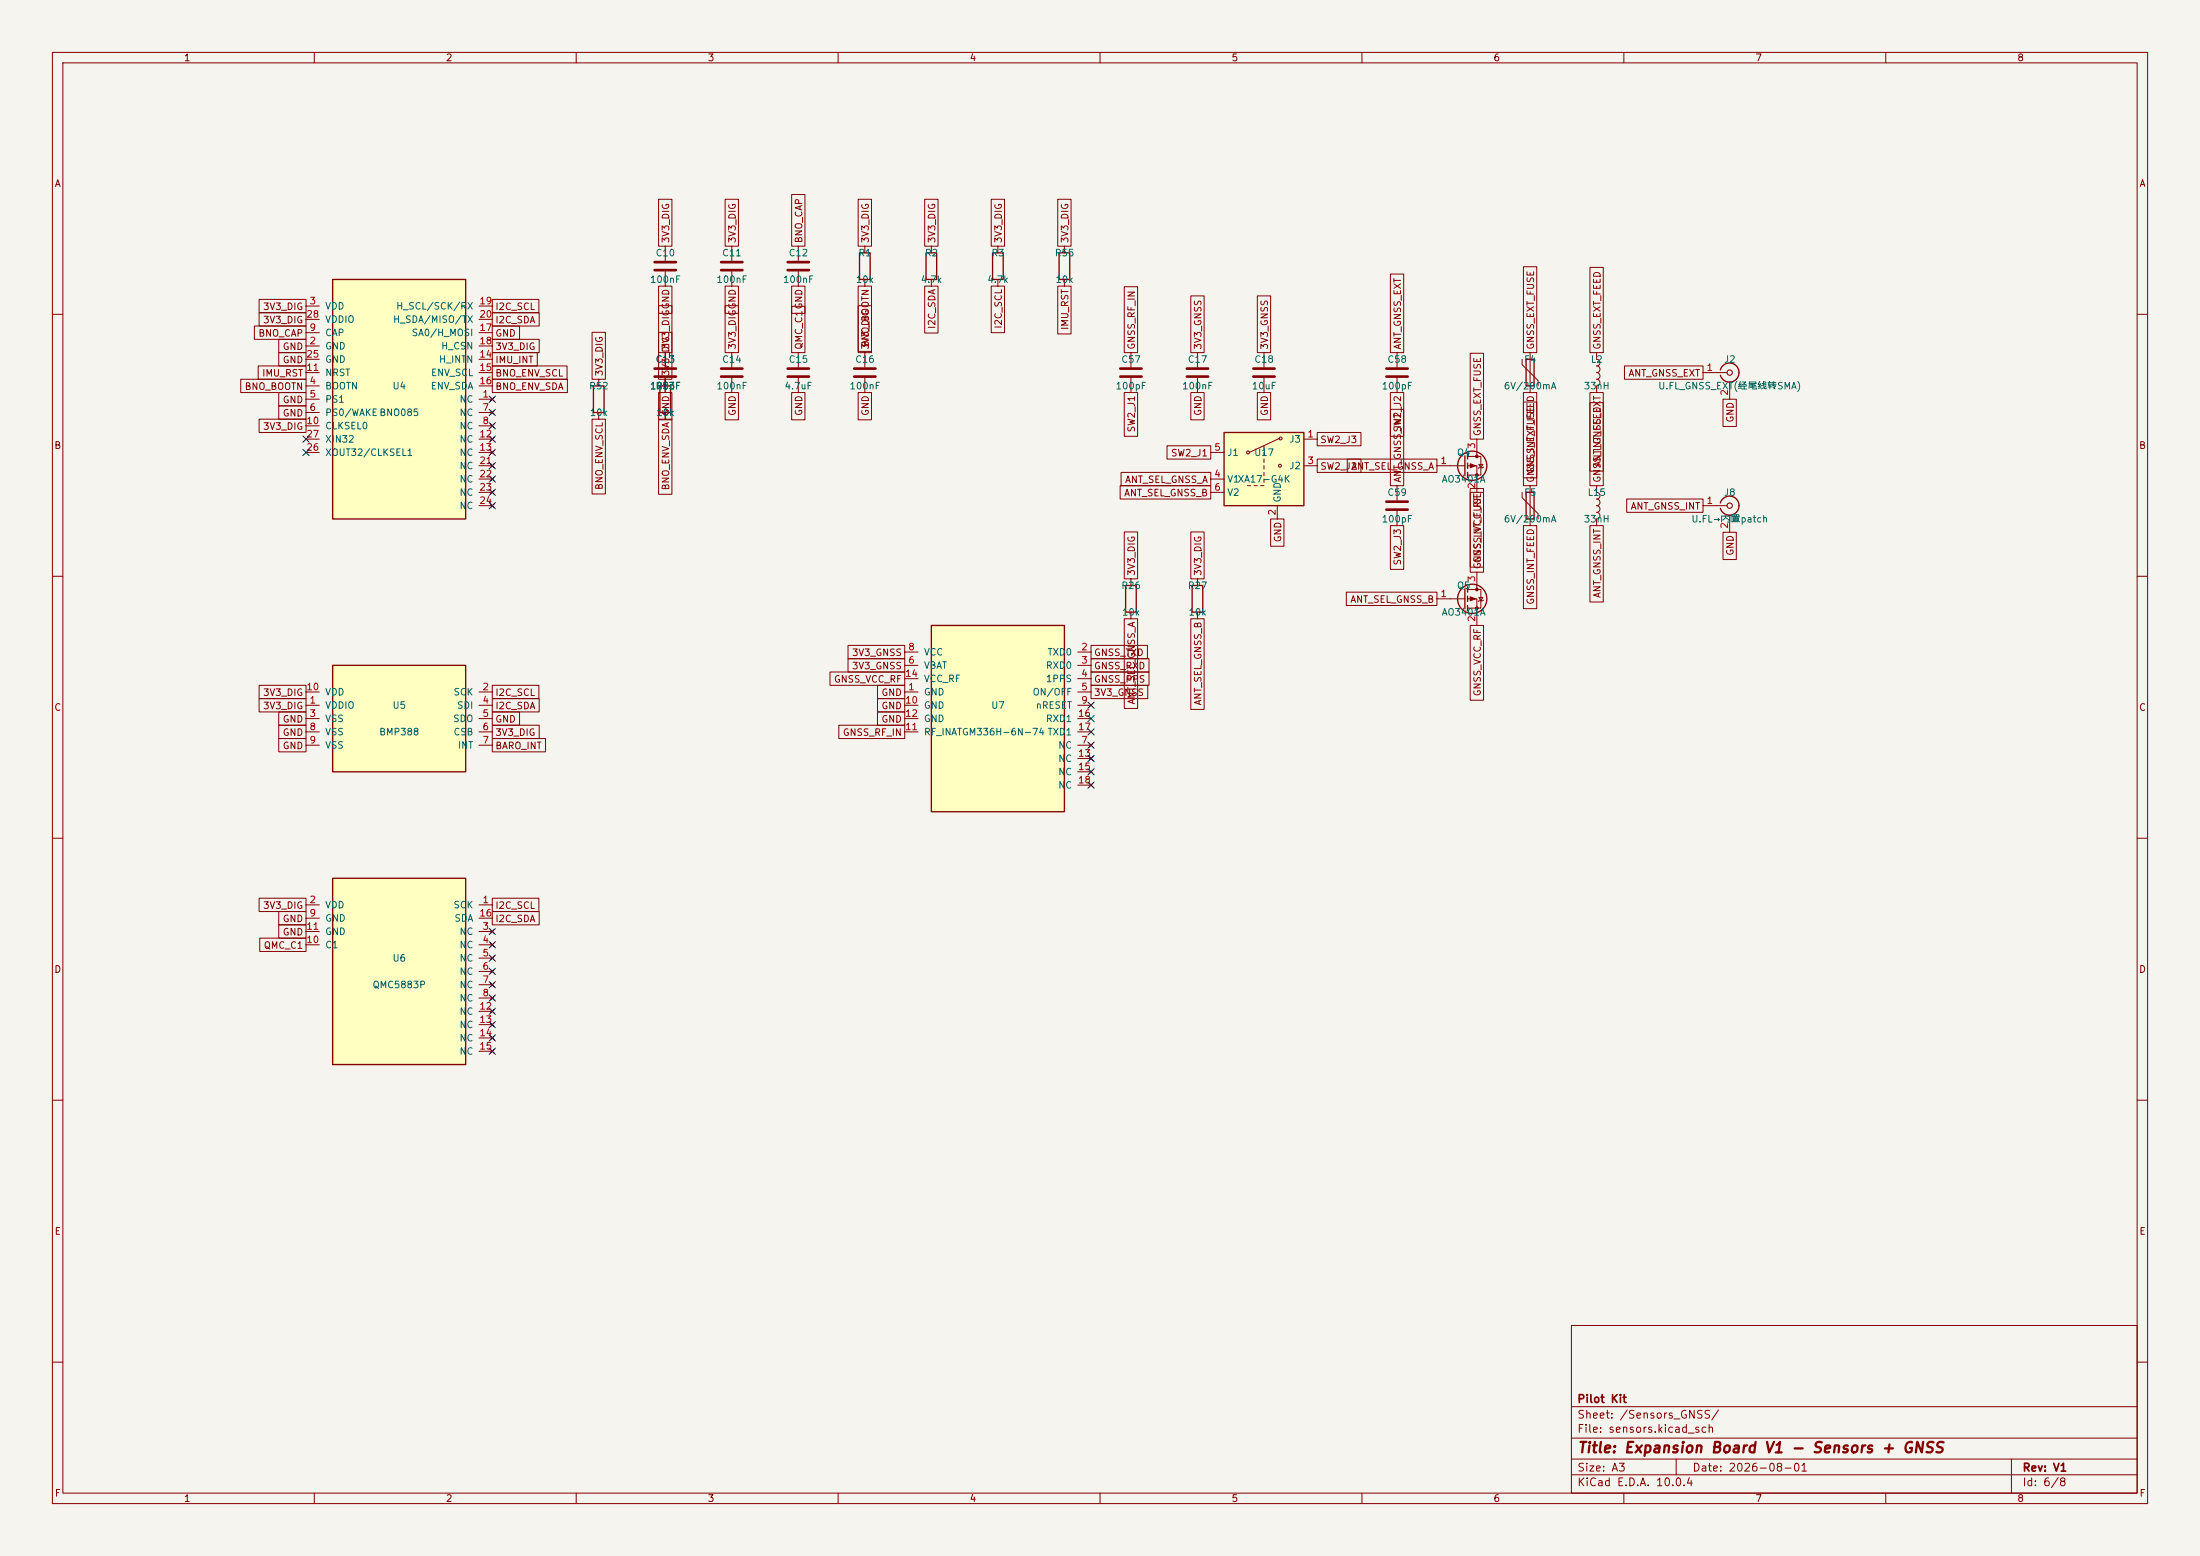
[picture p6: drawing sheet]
<svg xmlns="http://www.w3.org/2000/svg" width="420mm" height="297mm" viewBox="0 0 420 297" stroke-linecap="round" stroke-linejoin="round" font-family="sans-serif">
<path d="M0 0h420v297h-420z" fill="#f5f4ef" stroke="#f5f4ef" stroke-width=".19"/>
<g fill="none" stroke="#840000" stroke-width=".19">
<path d="M10 10h400v277h-400zM12 12h396v273h-396zM60 10v2M110 10v2M160 10v2M210 10v2M260 10v2M310 10v2M360 10v2M127 47v2.8M127 51.8v2.8M10 60h2"/>
<path d="M215.9 67.3v2.8M215.9 72.1v2.8M266.7 67.3v2.8M266.7 72.1v2.8M290.6 68.6v1l3 3v1.1M292.1 67.3v7.6M304.8 67.3v1.3a.64 .64 0 0 1 .6 .6 .64 .64 0 0 1-.6 .7 .64 .64 0 0 1 .6 .6 .64 .64 0 0 1-.6 .6 .64 .64 0 0 1 .6 .7 .64 .64 0 0 1-.6 .6 .64 .64 0 0 1 .6 .6 .64 .64 0 0 1-.6 .7M304.8 73.7v1.2M325.1 71.1h4.6M330.2 72.9v3.3M408 60h2M266.7 92.7v2.8"/>
<path d="M266.7 97.5v2.8M274.3 88.9h5.4M280.2 87.1h2.5v3.6h-2.5M280.2 88.9h1.7v5.1M281.9 83.8v3.3M282.3 88.6h.8l-.4 .7zM283.2 89.2l-1 .2M290.6 94v1l3 3v1.1M292.1 92.7v7.6M304.8 92.7v1.3a.64 .64 0 0 1 .6 .6 .64 .64 0 0 1-.6 .7 .64 .64 0 0 1 .6 .6 .64 .64 0 0 1-.6 .6M304.8 96.5a.64 .64 0 0 1 .6 .7 .64 .64 0 0 1-.6 .6 .64 .64 0 0 1 .6 .6 .64 .64 0 0 1-.6 .7v1.2M325.1 96.5h4.6"/>
<path d="M330.2 98.3v3.3M10 110h2M408 110h2M10 160h2M408 160h2M10 210h2M408 210h2M300 253h108v32h-108zM10 260h2M300 278.5h108M300 274.5h108M300 268.5h108"/>
<path d="M320 278.5v3M384 278.5v6.5M408 260h2M60 285v2M110 285v2M160 285v2M210 285v2M260 285v2M300 281.5h108M310 285v2M360 285v2"/>
</g>
<path d="M125 50h4M125 51.6h4M213.9 70.4h4M213.9 71.9h4M264.7 70.4h4M264.7 71.9h4M264.7 95.8h4M264.7 97.3h4" fill="none" stroke="#840000" stroke-width=".51"/>
<g fill="none" stroke="#840000" stroke-width=".25">
<path d="M291.3 68.6h1.6v5.1h-1.6zM328.4 70.6a1.81 1.81 0 0 1 2.8-1 1.81 1.81 0 0 1 0 3 1.81 1.81 0 0 1-2.8-1M279.7 87v3.8M280.2 86.6v1M280.2 88.4v1M280.2 90.2v1M291.3 94h1.6v5.1h-1.6zM328.4 96a1.81 1.81 0 0 1 2.8-1 1.81 1.81 0 0 1 0 3 1.81 1.81 0 0 1-2.8-1"/>
<circle cx="281.1" cy="88.9" r="2.79"/>
</g>
<g fill="none" stroke="#840000" stroke-width=".2">
<circle cx="330.2" cy="71.1" r=".51"/>
<circle cx="330.2" cy="96.5" r=".51"/>
</g>
<g fill="#840000" stroke="#840000" stroke-width=".19">
<path d="M280.7 88.5l1 .4-1 .4z"/>
<circle cx="281.9" cy="87.1" r=".25"/>
<circle cx="281.9" cy="90.7" r=".25"/>
</g>
<path d="M233.7 82.6h15.2v13.9h-15.2z" fill="#ffffc2"/>
<g fill="none" stroke="#840000" stroke-width=".19">
<path d="M228.6 67.3v2.8M228.6 72.1v2.8M241.3 67.3v2.8M241.3 72.1v2.8M231.1 91.4h2.6M231.1 86.4h2.6M231.1 94h2.6M238.1 92.7h.7M239.4 92.7h.6M240.7 92.7h.6M241.3 85.1v.6M241.3 86.4v.6"/>
<path d="M241.3 87.6v.7M241.3 88.9v.6M241.3 90.2v.6M241.3 91.4v.7M243.8 96.5v2.6M244.2 83.7l-5.7 2.7M248.9 83.8h2.6M248.9 88.9h2.6"/>
<circle cx="238.3" cy="86.4" r=".28"/>
<circle cx="244.3" cy="88.9" r=".28"/>
<circle cx="244.5" cy="83.7" r=".28"/>
</g>
<path d="M233.7 82.6h15.2v13.9h-15.2z" fill="none" stroke="#840000" stroke-width=".25"/>
<path d="M226.6 70.4h4M226.6 71.9h4M239.3 70.4h4M239.3 71.9h4" fill="none" stroke="#840000" stroke-width=".51"/>
<path d="M177.8 119.4h25.4v35.5h-25.4z" fill="#ffffc2"/>
<path d="M177.8 119.4h25.4v35.5h-25.4z" fill="none" stroke="#840000" stroke-width=".25"/>
<g fill="none" stroke="#840000" stroke-width=".19">
<path d="M172.7 132.1h2.6M172.7 124.5h2.6M172.7 127h2.6M172.7 129.5h2.6M172.7 134.6h2.6M172.7 139.7h2.6M172.7 137.2h2.6M205.7 132.1h2.6M205.7 124.5h2.6M205.7 127h2.6M205.7 129.5h2.6M205.7 134.6h2.6"/>
<path d="M205.7 139.7h2.6M205.7 137.2h2.6M205.7 142.2h2.6M205.7 144.8h2.6M205.7 147.3h2.6M205.7 149.9h2.6M207.9 141.9l.8 .7M207.9 144.4l.8 .8M207.9 146.9l.8 .8M207.9 149.5l.8 .7M208.7 141.9l-.8 .7M208.7 144.4l-.8 .8"/>
<path d="M208.7 146.9l-.8 .8M208.7 149.5l-.8 .7"/>
</g>
<path d="M63.5 53.3h25.4v45.8h-25.4z" fill="#ffffc2"/>
<path d="M63.5 53.3h25.4v45.8h-25.4zM214.9 111.8h2v5h-2zM227.6 111.8h2v5h-2z" fill="none" stroke="#840000" stroke-width=".25"/>
<g fill="none" stroke="#840000" stroke-width=".19">
<path d="M58.4 58.4h2.6M91.4 58.4h2.6M58.4 76.2h2.6M58.4 66h2.6M58.4 73.7h2.6M58.4 78.7h2.6M58.4 63.5h2.6M58.4 71.1h2.6M58.4 68.6h2.6M58.4 61h2.6M91.4 76.2h2.6M91.4 66h2.6"/>
<path d="M91.4 73.7h2.6M91.4 78.7h2.6M91.4 63.5h2.6M91.4 71.1h2.6M91.4 68.6h2.6M91.4 61h2.6M93.6 75.8l.8 .8M93.6 78.4l.8 .7M94.4 75.8l-.8 .8M94.4 78.4l-.8 .7M58.4 81.3h2.6M58.4 83.8h2.6"/>
<path d="M58.4 86.4h2.6M91.4 81.3h2.6M91.4 83.8h2.6M91.4 86.4h2.6M91.4 88.9h2.6M91.4 91.4h2.6M91.4 94h2.6M91.4 96.5h2.6M93.6 80.9l.8 .8M93.6 83.4l.8 .8M93.6 86l.8 .7M93.6 88.5l.8 .8"/>
<path d="M93.6 91.1l.8 .7M93.6 93.6l.8 .8M93.6 96.1l.8 .8M94.4 80.9l-.8 .8M94.4 83.4l-.8 .8M94.4 86l-.8 .7M94.4 88.5l-.8 .8M94.4 91.1l-.8 .7M94.4 93.6l-.8 .8M94.4 96.1l-.8 .8M215.9 110.5v1.3M215.9 116.8v1.3"/>
<path d="M228.6 110.5v1.3M228.6 116.8v1.3"/>
</g>
<path d="M63.5 167.6h25.4v35.6h-25.4z" fill="#ffffc2"/>
<g fill="none" stroke="#840000" stroke-width=".25">
<path d="M279.7 112.4v3.8M280.2 112v1M280.2 113.8v1M280.2 115.6v1M63.5 167.6h25.4v35.6h-25.4z"/>
<circle cx="281.1" cy="114.3" r="2.79"/>
</g>
<g fill="none" stroke="#840000" stroke-width=".19">
<path d="M274.3 114.3h5.4M280.2 112.5h2.5v3.6h-2.5M280.2 114.3h1.7v5.1M281.9 109.2v3.3M282.3 114h.8l-.4 .7zM283.2 114.6l-1 .2M58.4 172.7h2.6M58.4 177.8h2.6M58.4 175.3h2.6M91.4 172.7h2.6M91.4 177.8h2.6M91.4 175.3h2.6"/>
<path d="M93.6 177.4l.8 .8M93.6 180l.8 .7M94.4 177.4l-.8 .8M94.4 180l-.8 .7M58.4 180.3h2.6M91.4 180.3h2.6M91.4 182.9h2.6M91.4 185.4h2.6M91.4 188h2.6M91.4 190.5h2.6M91.4 193h2.6M91.4 195.6h2.6"/>
<path d="M91.4 198.1h2.6M93.6 182.5l.8 .8M93.6 185l.8 .8M93.6 187.6l.8 .7M93.6 190.1l.8 .8M93.6 192.7l.8 .7M93.6 195.2l.8 .8M93.6 197.7l.8 .8M94.4 182.5l-.8 .8M94.4 185l-.8 .8M94.4 187.6l-.8 .7M94.4 190.1l-.8 .8"/>
<path d="M94.4 192.7l-.8 .7M94.4 195.2l-.8 .8M94.4 197.7l-.8 .8M91.4 200.7h2.6M93.6 200.3l.8 .7M94.4 200.3l-.8 .7"/>
</g>
<g fill="#840000" stroke="#840000" stroke-width=".19">
<path d="M280.7 113.9l1 .4-1 .4z"/>
<circle cx="281.9" cy="112.5" r=".25"/>
<circle cx="281.9" cy="116.1" r=".25"/>
</g>
<path d="M63.5 127h25.4v20.3h-25.4z" fill="#ffffc2"/>
<path d="M164.1 48.3h2v5h-2zM176.8 48.3h2v5h-2zM189.5 48.3h2v5h-2zM202.2 48.3h2v5h-2zM113.3 73.7h2v5h-2zM126 73.7h2v5h-2zM63.5 127h25.4v20.3h-25.4z" fill="none" stroke="#840000" stroke-width=".25"/>
<g fill="none" stroke="#840000" stroke-width=".19">
<path d="M125.7 38h2.6v9h-2.6zM138.4 38h2.6v9h-2.6zM151.1 37.1h2.6v9.9h-2.6zM163.8 38h2.6v9h-2.6zM176.5 38h2.6v9h-2.6zM189.2 38h2.6v9h-2.6zM201.9 38h2.6v9h-2.6zM49.5 57.1h8.9v2.6h-8.9zM49.5 59.7h8.9v2.5h-8.9zM94 59.7h8.9v2.5h-8.9zM94 57.1h8.9v2.6h-8.9zM125.7 54.6h2.6v5.2h-2.6z"/>
<path d="M125.7 58.4h2.6v8.9h-2.6zM138.4 54.6h2.6v5.2h-2.6zM138.4 58.4h2.6v8.9h-2.6zM139.7 47v2.8M139.7 51.8v2.8M151.1 54.6h2.6v5.2h-2.6zM151.1 58.5h2.6v8.8h-2.6zM152.4 47v2.8M152.4 51.8v2.8M163.8 58.4h2.6v8.9h-2.6zM163.8 54.6h2.6v12.5h-2.6zM165.1 47v1.3"/>
<path d="M165.1 53.3v1.3M176.5 54.6h2.6v9h-2.6zM177.8 47v1.3M177.8 53.3v1.3M189.2 54.6h2.6v8.9h-2.6zM190.5 47v1.3M190.5 53.3v1.3M201.9 54.6h2.6v9.1h-2.6zM203.2 47v1.3M203.2 53.3v1.3M214.6 54.7h2.6v12.6h-2.6zM227.3 56.5h2.6v10.8h-2.6z"/>
<path d="M240 56.5h2.6v10.8h-2.6zM265.4 52.3h2.6v15h-2.6zM290.8 50.9h2.6v16.4h-2.6zM303.5 51h2.6v16.3h-2.6zM46 72.4h12.4v2.5h-12.4zM48.6 62.2h9.8v2.6h-9.8zM49.3 69.8h9.1v2.6h-9.1zM53.2 64.8h5.2v2.5h-5.2zM53.2 74.9h5.2v2.6h-5.2zM53.2 77.5h5.2v2.5h-5.2zM53.2 67.3h5.2v2.6h-5.2zM94 67.3h8.6v2.6h-8.6z"/>
<path d="M94 62.2h5.2v2.6h-5.2zM94 64.8h8.9v2.5h-8.9zM94 72.4h14.3v2.5h-14.3zM94 69.8h14.3v2.6h-14.3zM113 63.4h2.6v9h-2.6zM114.3 72.4v1.3M114.3 78.7v1.3M125.7 63.4h2.6v9h-2.6zM125.7 74.9h2.6v5.2h-2.6zM127 67.3v2.8M127 72.1v2.8M127 78.7v1.3"/>
<path d="M138.4 74.9h2.6v5.2h-2.6zM139.7 67.3v2.8M139.7 72.1v2.8M151.1 74.9h2.6v5.2h-2.6zM152.4 67.3v2.8M152.4 72.1v2.8M163.8 74.9h2.6v5.2h-2.6zM165.1 67.3v2.8M165.1 72.1v2.8M214.6 74.9h2.6v8.4h-2.6zM227.3 74.9h2.6v5.2h-2.6zM240 74.9h2.6v5.2h-2.6z"/>
<path d="M265.4 74.9h2.6v8.4h-2.6zM265.4 78.1h2.6v14.6h-2.6zM280.7 67.4h2.5v16.4h-2.5zM290.8 74.9h2.6v16.3h-2.6zM290.8 76.7h2.6v16h-2.6zM303.5 76.9h2.6v15.8h-2.6zM303.5 74.9h2.6v15h-2.6zM310.1 69.8h15v2.6h-15zM328.9 76.2h2.6v5.2h-2.6zM49.5 80h8.9v2.6h-8.9zM113 80h2.6v14.3h-2.6zM125.7 80h2.6v14.3h-2.6z"/>
<path d="M213.8 92.7h17.3v2.6h-17.3zM214 90.2h17.1v2.5h-17.1zM222.8 85.1h8.3v2.5h-8.3zM242.6 99.1h2.5v5.2h-2.5zM251.5 87.6h8.3v2.6h-8.3zM251.5 82.5h8.3v2.6h-8.3zM257.2 87.6h17.1v2.6h-17.1zM280.7 94h2.5v14.3h-2.5zM280.7 93.3h2.5v15.9h-2.5zM310.5 95.2h14.6v2.6h-14.6zM214.6 101.5h2.6v9h-2.6zM214.6 118.1h2.6v17.1h-2.6z"/>
<path d="M227.3 101.5h2.6v9h-2.6zM227.3 118.1h2.6v17.3h-2.6zM257 113h17.3v2.6h-17.3zM265.4 100.3h2.6v8.4h-2.6zM280.7 119.4h2.5v14.3h-2.5zM290.8 100.3h2.6v15.9h-2.6zM303.5 100.3h2.6v14.6h-2.6zM328.9 101.6h2.6v5.2h-2.6zM49.5 130.8h8.9v2.6h-8.9zM49.5 133.3h8.9v2.6h-8.9zM53.2 135.9h5.2v2.5h-5.2zM53.2 138.4h5.2v2.6h-5.2z"/>
<path d="M58.4 134.6h2.6M58.4 132.1h2.6M58.4 137.2h2.6M58.4 139.7h2.6M91.4 134.6h2.6M91.4 132.1h2.6M91.4 137.2h2.6M91.4 139.7h2.6M94 130.8h8.9v2.6h-8.9zM94 133.3h8.9v2.6h-8.9zM94 135.9h5.2v2.5h-5.2zM94 138.4h8.9v2.6h-8.9z"/>
<path d="M158.4 128.3h14.3v2.5h-14.3zM160.1 138.4h12.6v2.6h-12.6zM161.9 123.2h10.8v2.5h-10.8zM161.9 125.7h10.8v2.6h-10.8zM167.5 135.9h5.2v2.5h-5.2zM167.5 133.3h5.2v2.6h-5.2zM167.5 130.8h5.2v2.6h-5.2zM208.3 123.2h10.7v2.5h-10.7zM208.3 125.7h11.1v2.6h-11.1zM208.3 128.3h11.1v2.5h-11.1zM208.3 130.8h10.8v2.6h-10.8zM53.2 141h5.2v2.5h-5.2z"/>
<path d="M58.4 142.2h2.6M91.4 142.2h2.6M94 141h10.1v2.5h-10.1zM49.5 171.4h8.9v2.6h-8.9zM49.6 179.1h8.8v2.5h-8.8zM53.2 174h5.2v2.5h-5.2zM53.2 176.5h5.2v2.6h-5.2zM94 171.4h8.9v2.6h-8.9zM94 174h8.9v2.5h-8.9z"/>
</g>
<path d="M137.7 50h4M137.7 51.6h4M150.4 50h4M150.4 51.6h4M125 70.4h4M125 71.9h4M137.7 70.4h4M137.7 71.9h4M150.4 70.4h4M150.4 71.9h4M163.1 70.4h4M163.1 71.9h4" fill="none" stroke="#840000" stroke-width=".51"/>
<g fill="none" stroke="#000084" stroke-width=".19">
<path d="M93.4 75.6l1.2 1.2M93.4 78.1l1.2 1.2M94.6 75.6l-1.2 1.2M94.6 78.1l-1.2 1.2M57.8 83.2l1.2 1.2M57.8 85.8l1.2 1.2M59 83.2l-1.2 1.2M59 85.8l-1.2 1.2M93.4 88.3l1.2 1.2M93.4 83.2l1.2 1.2M93.4 85.8l1.2 1.2M93.4 95.9l1.2 1.2"/>
<path d="M93.4 93.4l1.2 1.2M93.4 90.8l1.2 1.2M93.4 80.7l1.2 1.2M94.6 88.3l-1.2 1.2M94.6 83.2l-1.2 1.2M94.6 85.8l-1.2 1.2M94.6 95.9l-1.2 1.2M94.6 93.4l-1.2 1.2M94.6 90.8l-1.2 1.2M94.6 80.7l-1.2 1.2M207.7 136.6l1.2 1.2M207.7 139.1l1.2 1.2"/>
<path d="M207.7 134l1.2 1.2M208.9 136.6l-1.2 1.2M208.9 139.1l-1.2 1.2M208.9 134l-1.2 1.2M207.7 149.3l1.2 1.2M207.7 146.7l1.2 1.2M207.7 144.2l1.2 1.2M207.7 141.6l1.2 1.2M208.9 149.3l-1.2 1.2M208.9 146.7l-1.2 1.2M208.9 144.2l-1.2 1.2M208.9 141.6l-1.2 1.2"/>
<path d="M93.4 179.7l1.2 1.2M93.4 177.2l1.2 1.2M94.6 179.7l-1.2 1.2M94.6 177.2l-1.2 1.2M93.4 182.3l1.2 1.2M93.4 197.5l1.2 1.2M93.4 195l1.2 1.2M93.4 192.4l1.2 1.2M93.4 189.9l1.2 1.2M93.4 187.4l1.2 1.2M93.4 184.8l1.2 1.2M94.6 182.3l-1.2 1.2"/>
<path d="M94.6 197.5l-1.2 1.2M94.6 195l-1.2 1.2M94.6 192.4l-1.2 1.2M94.6 189.9l-1.2 1.2M94.6 187.4l-1.2 1.2M94.6 184.8l-1.2 1.2M93.4 200.1l1.2 1.2M94.6 200.1l-1.2 1.2"/>
</g>
<text font-size="2" fill="#840000" x="301" y="277.8">Title: Expansion Board V1 - Sensors + GNSS</text>
<g font-size="1.5" fill="#840000">
<text x="301" y="268.1">Pilot Kit</text>
<text x="301" y="273.8">File: sensors.kicad_sch</text>
<text x="301" y="271.1">Sheet: /Sensors_GNSS/</text>
<text x="301" y="281.2">Size: A3</text>
<text x="323" y="281.2">Date: 2026-08-01</text>
<text x="386" y="281.2">Rev: V1</text>
<text x="301" y="284">KiCad E.D.A. 10.0.4</text>
<text x="386" y="284">Id: 6/8</text>
</g>
<g font-size="1.3" fill="#840000">
<text x="35" y="12">1</text>
<text x="85" y="12">2</text>
<text x="135" y="12">3</text>
<text x="185" y="12">4</text>
<text x="235" y="12">5</text>
<text x="285" y="12">6</text>
<text x="335" y="12">7</text>
<text x="385" y="12">8</text>
<text x="10.3" y="36">A</text>
<text x="408.3" y="36">A</text>
<text x="128.1" y="46.5" transform="rotate(-90 128.1 46.5)">3V3_DIG</text>
<text x="140.8" y="46.5" transform="rotate(-90 140.8 46.5)">3V3_DIG</text>
<text x="153.5" y="46.5" transform="rotate(-90 153.5 46.5)">BNO_CAP</text>
<text x="166.2" y="46.5" transform="rotate(-90 166.2 46.5)">3V3_DIG</text>
<text x="178.9" y="46.5" transform="rotate(-90 178.9 46.5)">3V3_DIG</text>
<text x="191.6" y="46.5" transform="rotate(-90 191.6 46.5)">3V3_DIG</text>
<text x="204.3" y="46.5" transform="rotate(-90 204.3 46.5)">3V3_DIG</text>
<text x="50.1" y="59.5">3V3_DIG</text>
<text x="94.5" y="59.5">I2C_SCL</text>
<text x="49.2" y="64.6">BNO_CAP</text>
<text x="50.1" y="62">3V3_DIG</text>
<text x="94.5" y="64.6">GND</text>
<text x="94.5" y="62">I2C_SDA</text>
<text x="178.9" y="62.9" transform="rotate(-90 178.9 62.9)">I2C_SDA</text>
<text x="191.6" y="62.8" transform="rotate(-90 191.6 62.8)">I2C_SCL</text>
<text x="204.3" y="63.1" transform="rotate(-90 204.3 63.1)">IMU_RST</text>
<text x="53.9" y="67.1">GND</text>
<text x="53.9" y="69.6">GND</text>
<text x="94.5" y="69.6">IMU_INT</text>
<text x="94.5" y="67.1">3V3_DIG</text>
<text x="115.4" y="71.9" transform="rotate(-90 115.4 71.9)">3V3_DIG</text>
<text x="128.1" y="71.9" transform="rotate(-90 128.1 71.9)">3V3_DIG</text>
<text x="128.1" y="66.8" transform="rotate(-90 128.1 66.8)">3V3_DIGGND</text>
<text x="140.8" y="66.8" transform="rotate(-90 140.8 66.8)">3V3_DIGGND</text>
<text x="153.5" y="66.8" transform="rotate(-90 153.5 66.8)">QMC_C1GND</text>
<text x="166.2" y="66.8" transform="rotate(-90 166.2 66.8)">3V3_DIG</text>
<text x="166.2" y="66.4" transform="rotate(-90 166.2 66.4)">BNO_BOOTN</text>
<text x="217" y="66.8" transform="rotate(-90 217 66.8)">GNSS_RF_IN</text>
<text x="229.7" y="66.8" transform="rotate(-90 229.7 66.8)">3V3_GNSS</text>
<text x="242.4" y="66.8" transform="rotate(-90 242.4 66.8)">3V3_GNSS</text>
<text x="267.8" y="66.8" transform="rotate(-90 267.8 66.8)">ANT_GNSS_EXT</text>
<text x="293.2" y="66.8" transform="rotate(-90 293.2 66.8)">GNSS_EXT_FUSE</text>
<text x="305.9" y="66.8" transform="rotate(-90 305.9 66.8)">GNSS_EXT_FEED</text>
<text x="46.6" y="74.7">BNO_BOOTN</text>
<text x="49.9" y="72.2">IMU_RST</text>
<text x="53.9" y="77.3">GND</text>
<text x="94.5" y="74.7">BNO_ENV_SDA</text>
<text x="94.5" y="72.2">BNO_ENV_SCL</text>
<text x="310.8" y="72.2">ANT_GNSS_EXT</text>
<text x="50.1" y="82.3">3V3_DIG</text>
<text x="53.9" y="79.8">GND</text>
<text x="128.1" y="79.5" transform="rotate(-90 128.1 79.5)">GND</text>
<text x="140.8" y="79.5" transform="rotate(-90 140.8 79.5)">GND</text>
<text x="153.5" y="79.5" transform="rotate(-90 153.5 79.5)">GND</text>
<text x="166.2" y="79.5" transform="rotate(-90 166.2 79.5)">GND</text>
<text x="217" y="82.6" transform="rotate(-90 217 82.6)">SW2_J1</text>
<text x="229.7" y="79.5" transform="rotate(-90 229.7 79.5)">GND</text>
<text x="242.4" y="79.5" transform="rotate(-90 242.4 79.5)">GND</text>
<text x="267.8" y="82.6" transform="rotate(-90 267.8 82.6)">SW2_J2</text>
<text x="283" y="83.3" transform="rotate(-90 283 83.3)">GNSS_EXT_FUSE</text>
<text x="331.3" y="80.8" transform="rotate(-90 331.3 80.8)">GND</text>
<text x="10.3" y="86">B</text>
<text x="223.4" y="87.4">SW2_J1</text>
<text x="251.9" y="90">SW2_J2</text>
<text x="251.9" y="84.9">SW2_J3</text>
<text x="257.9" y="90">ANT_SEL_GNSS_A</text>
<text x="305.9" y="89.3" transform="rotate(-90 305.9 89.3)">ANT_GNSS_EXT</text>
<text x="408.2" y="86">B</text>
<text x="115.4" y="93.6" transform="rotate(-90 115.4 93.6)">BNO_ENV_SCL</text>
<text x="128.1" y="93.7" transform="rotate(-90 128.1 93.7)">BNO_ENV_SDA</text>
<text x="214.5" y="95">ANT_SEL_GNSS_B</text>
<text x="214.7" y="92.5">ANT_SEL_GNSS_A</text>
<text x="267.8" y="92.2" transform="rotate(-90 267.8 92.2)">ANT_GNSS_INT</text>
<text x="293.2" y="92.2" transform="rotate(-90 293.2 92.2)">GNSS_INT_FUSE</text>
<text x="293.2" y="90.5" transform="rotate(-90 293.2 90.5)">GNSS_EXT_FEED</text>
<text x="305.9" y="92.2" transform="rotate(-90 305.9 92.2)">GNSS_INT_FEED</text>
<text x="311.2" y="97.6">ANT_GNSS_INT</text>
<text x="244.9" y="103.6" transform="rotate(-90 244.9 103.6)">GND</text>
<text x="283" y="107.6" transform="rotate(-90 283 107.6)">GNSS_VCC_RF</text>
<text x="331.3" y="106.2" transform="rotate(-90 331.3 106.2)">GND</text>
<text x="217" y="110" transform="rotate(-90 217 110)">3V3_DIG</text>
<text x="229.7" y="110" transform="rotate(-90 229.7 110)">3V3_DIG</text>
<text x="267.8" y="108" transform="rotate(-90 267.8 108)">SW2_J3</text>
<text x="283" y="108.7" transform="rotate(-90 283 108.7)">GNSS_INT_FUSE</text>
<text x="257.7" y="115.4">ANT_SEL_GNSS_B</text>
<text x="293.2" y="115.5" transform="rotate(-90 293.2 115.5)">GNSS_INT_FEED</text>
<text x="305.9" y="114.3" transform="rotate(-90 305.9 114.3)">ANT_GNSS_INT</text>
<text x="162.5" y="125.5">3V3_GNSS</text>
<text x="208.8" y="125.5">GNSS_TXD</text>
<text x="159.1" y="130.6">GNSS_VCC_RF</text>
<text x="162.5" y="128.1">3V3_GNSS</text>
<text x="208.8" y="128.1">GNSS_RXD</text>
<text x="208.8" y="130.6">GNSS_PPS</text>
<text x="10.3" y="136">C</text>
<text x="50.1" y="133.1">3V3_DIG</text>
<text x="50.1" y="135.7">3V3_DIG</text>
<text x="94.5" y="133.1">I2C_SCL</text>
<text x="94.5" y="135.7">I2C_SDA</text>
<text x="168.2" y="135.7">GND</text>
<text x="168.2" y="133.1">GND</text>
<text x="208.8" y="133.1">3V3_GNSS</text>
<text x="217" y="134.6" transform="rotate(-90 217 134.6)">ANT_SEL_GNSS_A</text>
<text x="229.7" y="134.8" transform="rotate(-90 229.7 134.8)">ANT_SEL_GNSS_B</text>
<text x="283" y="133" transform="rotate(-90 283 133)">GNSS_VCC_RF</text>
<text x="408.2" y="136">C</text>
<text x="53.9" y="138.2">GND</text>
<text x="53.9" y="140.8">GND</text>
<text x="53.9" y="143.3">GND</text>
<text x="94.5" y="143.3">BARO_INT</text>
<text x="94.5" y="138.2">GND</text>
<text x="94.5" y="140.8">3V3_DIG</text>
<text x="160.8" y="140.8">GNSS_RF_IN</text>
<text x="168.2" y="138.2">GND</text>
<text x="50.1" y="173.8">3V3_DIG</text>
<text x="94.5" y="173.8">I2C_SCL</text>
<text x="53.9" y="176.3">GND</text>
<text x="53.9" y="178.9">GND</text>
<text x="94.5" y="176.3">I2C_SDA</text>
<text x="10.3" y="186">D</text>
<text x="50.2" y="181.4">QMC_C1</text>
<text x="408.2" y="186">D</text>
<text x="10.3" y="236">E</text>
<text x="408.3" y="236">E</text>
<text x="10.3" y="286">F</text>
<text x="35" y="287">1</text>
<text x="85" y="287">2</text>
<text x="135" y="287">3</text>
<text x="185" y="287">4</text>
<text x="235" y="287">5</text>
<text x="285" y="287">6</text>
<text x="335" y="287">7</text>
<text x="385" y="287">8</text>
<text x="408.3" y="286">F</text>
</g>
<g font-size="1.3" fill="#006464">
<text x="125.1" y="49.2">C10</text>
<text x="137.8" y="49.2">C11</text>
<text x="150.5" y="49.2">C12</text>
<text x="163.8" y="49.2">R1</text>
<text x="176.5" y="49.2">R2</text>
<text x="189.2" y="49.2">R3</text>
<text x="201.3" y="49.2">R55</text>
<text x="62" y="59.4">VDD</text>
<text x="75.5" y="59.4">H_SCL/SCK/RX</text>
<text x="124" y="54.3">100nF</text>
<text x="136.7" y="54.3">100nF</text>
<text x="149.4" y="54.3">100nF</text>
<text x="163.3" y="54.3">10k</text>
<text x="175.7" y="54.3">4.7k</text>
<text x="188.4" y="54.3">4.7k</text>
<text x="201.4" y="54.3">10k</text>
<text x="62" y="64.5">CAP</text>
<text x="62" y="61.9">VDDIO</text>
<text x="74.9" y="61.9">H_SDA/MISO/TX</text>
<text x="78.5" y="64.5">SA0/H_MOSI</text>
<text x="62" y="67">GND</text>
<text x="62" y="69.6">GND</text>
<text x="83.7" y="69.6">H_INTN</text>
<text x="84.1" y="67">H_CSN</text>
<text x="125.1" y="69.6">C13</text>
<text x="137.8" y="69.6">C14</text>
<text x="150.5" y="69.6">C15</text>
<text x="163.2" y="69.6">C16</text>
<text x="214" y="69.6">C57</text>
<text x="226.7" y="69.6">C17</text>
<text x="239.4" y="69.6">C18</text>
<text x="264.8" y="69.6">C58</text>
<text x="290.8" y="69.6">F4</text>
<text x="303.6" y="69.6">L2</text>
<text x="329" y="69.6">J2</text>
<text x="62" y="74.6">BOOTN</text>
<text x="62" y="77.2">PS1</text>
<text x="62" y="72.1">NRST</text>
<text x="74.8" y="74.6">U4</text>
<text x="82.1" y="74.6">ENV_SDA</text>
<text x="82.2" y="72.1">ENV_SCL</text>
<text x="87.6" y="77.2">NC</text>
<text x="112.4" y="74.6">R52</text>
<text x="124" y="74.6">100nF</text>
<text x="125.1" y="74.6">R53</text>
<text x="136.7" y="74.6">100nF</text>
<text x="149.7" y="74.6">4.7uF</text>
<text x="162.1" y="74.6">100nF</text>
<text x="212.9" y="74.6">100pF</text>
<text x="225.6" y="74.6">100nF</text>
<text x="238.9" y="74.6">10uF</text>
<text x="263.7" y="74.6">100pF</text>
<text x="287" y="74.6">6V/200mA</text>
<text x="302.2" y="74.6">33nH</text>
<text x="316.5" y="74.6">U.FL_GNSS_EXT(经尾线转SMA)</text>
<text x="62" y="79.7">PS0/WAKEBNO085</text>
<text x="62" y="82.3">CLKSEL0</text>
<text x="87.6" y="79.7">NC</text>
<text x="87.6" y="82.3">NC</text>
<text x="112.5" y="79.7">10k</text>
<text x="125.2" y="79.7">10k</text>
<text x="62" y="87.3">XOUT32/CLKSEL1</text>
<text x="62" y="84.8">XIN32</text>
<text x="87.6" y="84.8">NC</text>
<text x="87.6" y="87.3">NC</text>
<text x="87.6" y="89.9">NC</text>
<text x="234.2" y="87.3">J1</text>
<text x="239.3" y="87.3">U17</text>
<text x="246" y="84.8">J3</text>
<text x="246" y="89.9">J2</text>
<text x="278" y="87.3">Q4</text>
<text x="87.6" y="92.4">NC</text>
<text x="87.6" y="95">NC</text>
<text x="234.2" y="92.4">V1XA17-G4K</text>
<text x="234.2" y="95">V2</text>
<text x="264.8" y="95">C59</text>
<text x="275.1" y="92.4">AO3401A</text>
<text x="290.8" y="95">F5</text>
<text x="303" y="95">L15</text>
<text x="329" y="95">J8</text>
<text x="87.6" y="97.5">NC</text>
<text x="244.8" y="96" transform="rotate(-90 244.8 96)">GND</text>
<text x="263.7" y="100">100pF</text>
<text x="287" y="100">6V/200mA</text>
<text x="302.2" y="100">33nH</text>
<text x="322.8" y="100">U.FL→内置patch</text>
<text x="214" y="112.7">R26</text>
<text x="226.7" y="112.7">R27</text>
<text x="278" y="112.7">Q5</text>
<text x="214.1" y="117.8">10k</text>
<text x="226.8" y="117.8">10k</text>
<text x="275.1" y="117.8">AO3401A</text>
<text x="176.3" y="125.4">VCC</text>
<text x="199.9" y="125.4">TXD0</text>
<text x="176.3" y="128">VBAT</text>
<text x="176.3" y="130.5">VCC_RF</text>
<text x="199.6" y="128">RXD0</text>
<text x="199.6" y="130.5">1PPS</text>
<text x="62" y="135.6">VDDIO</text>
<text x="62" y="133.1">VDD</text>
<text x="74.8" y="135.6">U5</text>
<text x="86.5" y="133.1">SCK</text>
<text x="87.1" y="135.6">SDI</text>
<text x="176.3" y="133.1">GND</text>
<text x="176.3" y="135.6">GND</text>
<text x="189.1" y="135.6">U7</text>
<text x="197" y="133.1">ON/OFF</text>
<text x="197.6" y="135.6">nRESET</text>
<text x="62" y="138.1">VSS</text>
<text x="62" y="140.7">VSS</text>
<text x="62" y="143.2">VSS</text>
<text x="72.3" y="140.7">BMP388</text>
<text x="86.4" y="138.1">SDO</text>
<text x="86.5" y="140.7">CSB</text>
<text x="87.3" y="143.2">INT</text>
<text x="176.3" y="140.7">RF_INATGM336H-6N-74 TXD1</text>
<text x="176.3" y="138.1">GND</text>
<text x="199.6" y="138.1">RXD1</text>
<text x="201.9" y="143.2">NC</text>
<text x="201.9" y="145.8">NC</text>
<text x="201.9" y="148.3">NC</text>
<text x="201.9" y="150.8">NC</text>
<text x="62" y="173.7">VDD</text>
<text x="86.5" y="173.7">SCK</text>
<text x="62" y="176.2">GND</text>
<text x="62" y="178.8">GND</text>
<text x="86.7" y="176.2">SDA</text>
<text x="87.6" y="178.8">NC</text>
<text x="62" y="181.3">C1</text>
<text x="74.8" y="183.9">U6</text>
<text x="87.6" y="181.3">NC</text>
<text x="87.6" y="183.9">NC</text>
<text x="71" y="188.9">QMC5883P</text>
<text x="87.6" y="186.4">NC</text>
<text x="87.6" y="188.9">NC</text>
<text x="87.6" y="191.5">NC</text>
<text x="87.6" y="194">NC</text>
<text x="87.6" y="196.6">NC</text>
<text x="87.6" y="199.1">NC</text>
<text x="87.6" y="201.6">NC</text>
</g>
<g font-size="1.3" fill="#a90000">
<text x="59" y="58.4">3</text>
<text x="91.4" y="58.4">19</text>
<text x="58.4" y="60.9">28</text>
<text x="59" y="63.5">9</text>
<text x="91.4" y="63.5">17</text>
<text x="91.4" y="60.9">20</text>
<text x="58.4" y="71.1">11</text>
<text x="58.4" y="68.6">25</text>
<text x="59" y="66">2</text>
<text x="91.4" y="68.6">14</text>
<text x="91.4" y="71.1">15</text>
<text x="91.4" y="66">18</text>
<text x="325.7" y="71.1">1</text>
<text x="59" y="73.6">4</text>
<text x="59" y="76.2">5</text>
<text x="91.4" y="73.6">16</text>
<text x="92" y="76.2">1</text>
<text x="330.2" y="75.6" transform="rotate(-90 330.2 75.6)">2</text>
<text x="58.4" y="81.3">10</text>
<text x="58.4" y="83.8">27</text>
<text x="59" y="78.7">6</text>
<text x="91.4" y="83.8">12</text>
<text x="92" y="78.7">7</text>
<text x="92" y="81.3">8</text>
<text x="249.5" y="83.8">1</text>
<text x="58.4" y="86.3">26</text>
<text x="91.4" y="86.3">13</text>
<text x="91.4" y="88.9">21</text>
<text x="231.7" y="86.3">5</text>
<text x="249.5" y="88.9">3</text>
<text x="274.9" y="88.9">1</text>
<text x="281.9" y="85.8" transform="rotate(-90 281.9 85.8)">3</text>
<text x="91.4" y="91.4">22</text>
<text x="91.4" y="94">23</text>
<text x="231.7" y="91.4">4</text>
<text x="231.7" y="94">6</text>
<text x="281.9" y="93.4" transform="rotate(-90 281.9 93.4)">2</text>
<text x="91.4" y="96.5">24</text>
<text x="243.8" y="98.5" transform="rotate(-90 243.8 98.5)">2</text>
<text x="325.7" y="96.5">1</text>
<text x="330.2" y="101" transform="rotate(-90 330.2 101)">2</text>
<text x="281.9" y="111.2" transform="rotate(-90 281.9 111.2)">3</text>
<text x="274.9" y="114.3">1</text>
<text x="281.9" y="118.8" transform="rotate(-90 281.9 118.8)">2</text>
<text x="173.3" y="124.4">8</text>
<text x="206.3" y="124.4">2</text>
<text x="172.7" y="129.5">14</text>
<text x="173.3" y="127">6</text>
<text x="206.3" y="127">3</text>
<text x="206.3" y="129.5">4</text>
<text x="58.4" y="132.1">10</text>
<text x="59" y="134.6">1</text>
<text x="59" y="137.1">3</text>
<text x="92" y="132.1">2</text>
<text x="92" y="134.6">4</text>
<text x="92" y="137.1">5</text>
<text x="172.7" y="134.6">10</text>
<text x="172.7" y="137.1">12</text>
<text x="173.3" y="132.1">1</text>
<text x="205.7" y="137.1">16</text>
<text x="206.3" y="132.1">5</text>
<text x="206.3" y="134.6">9</text>
<text x="59" y="139.7">8</text>
<text x="59" y="142.2">9</text>
<text x="92" y="139.7">6</text>
<text x="92" y="142.2">7</text>
<text x="172.7" y="139.7">11</text>
<text x="205.7" y="139.7">17</text>
<text x="206.3" y="142.2">7</text>
<text x="205.7" y="144.8">13</text>
<text x="205.7" y="147.3">15</text>
<text x="205.7" y="149.8">18</text>
<text x="59" y="172.7">2</text>
<text x="92" y="172.7">1</text>
<text x="58.4" y="177.8">11</text>
<text x="59" y="175.2">9</text>
<text x="91.4" y="175.2">16</text>
<text x="92" y="177.8">3</text>
<text x="58.4" y="180.3">10</text>
<text x="92" y="180.3">4</text>
<text x="92" y="182.9">5</text>
<text x="92" y="185.4">6</text>
<text x="92" y="187.9">7</text>
<text x="92" y="190.5">8</text>
<text x="91.4" y="193">12</text>
<text x="91.4" y="195.6">13</text>
<text x="91.4" y="198.1">14</text>
<text x="91.4" y="200.6">15</text>
</g>
</svg>
